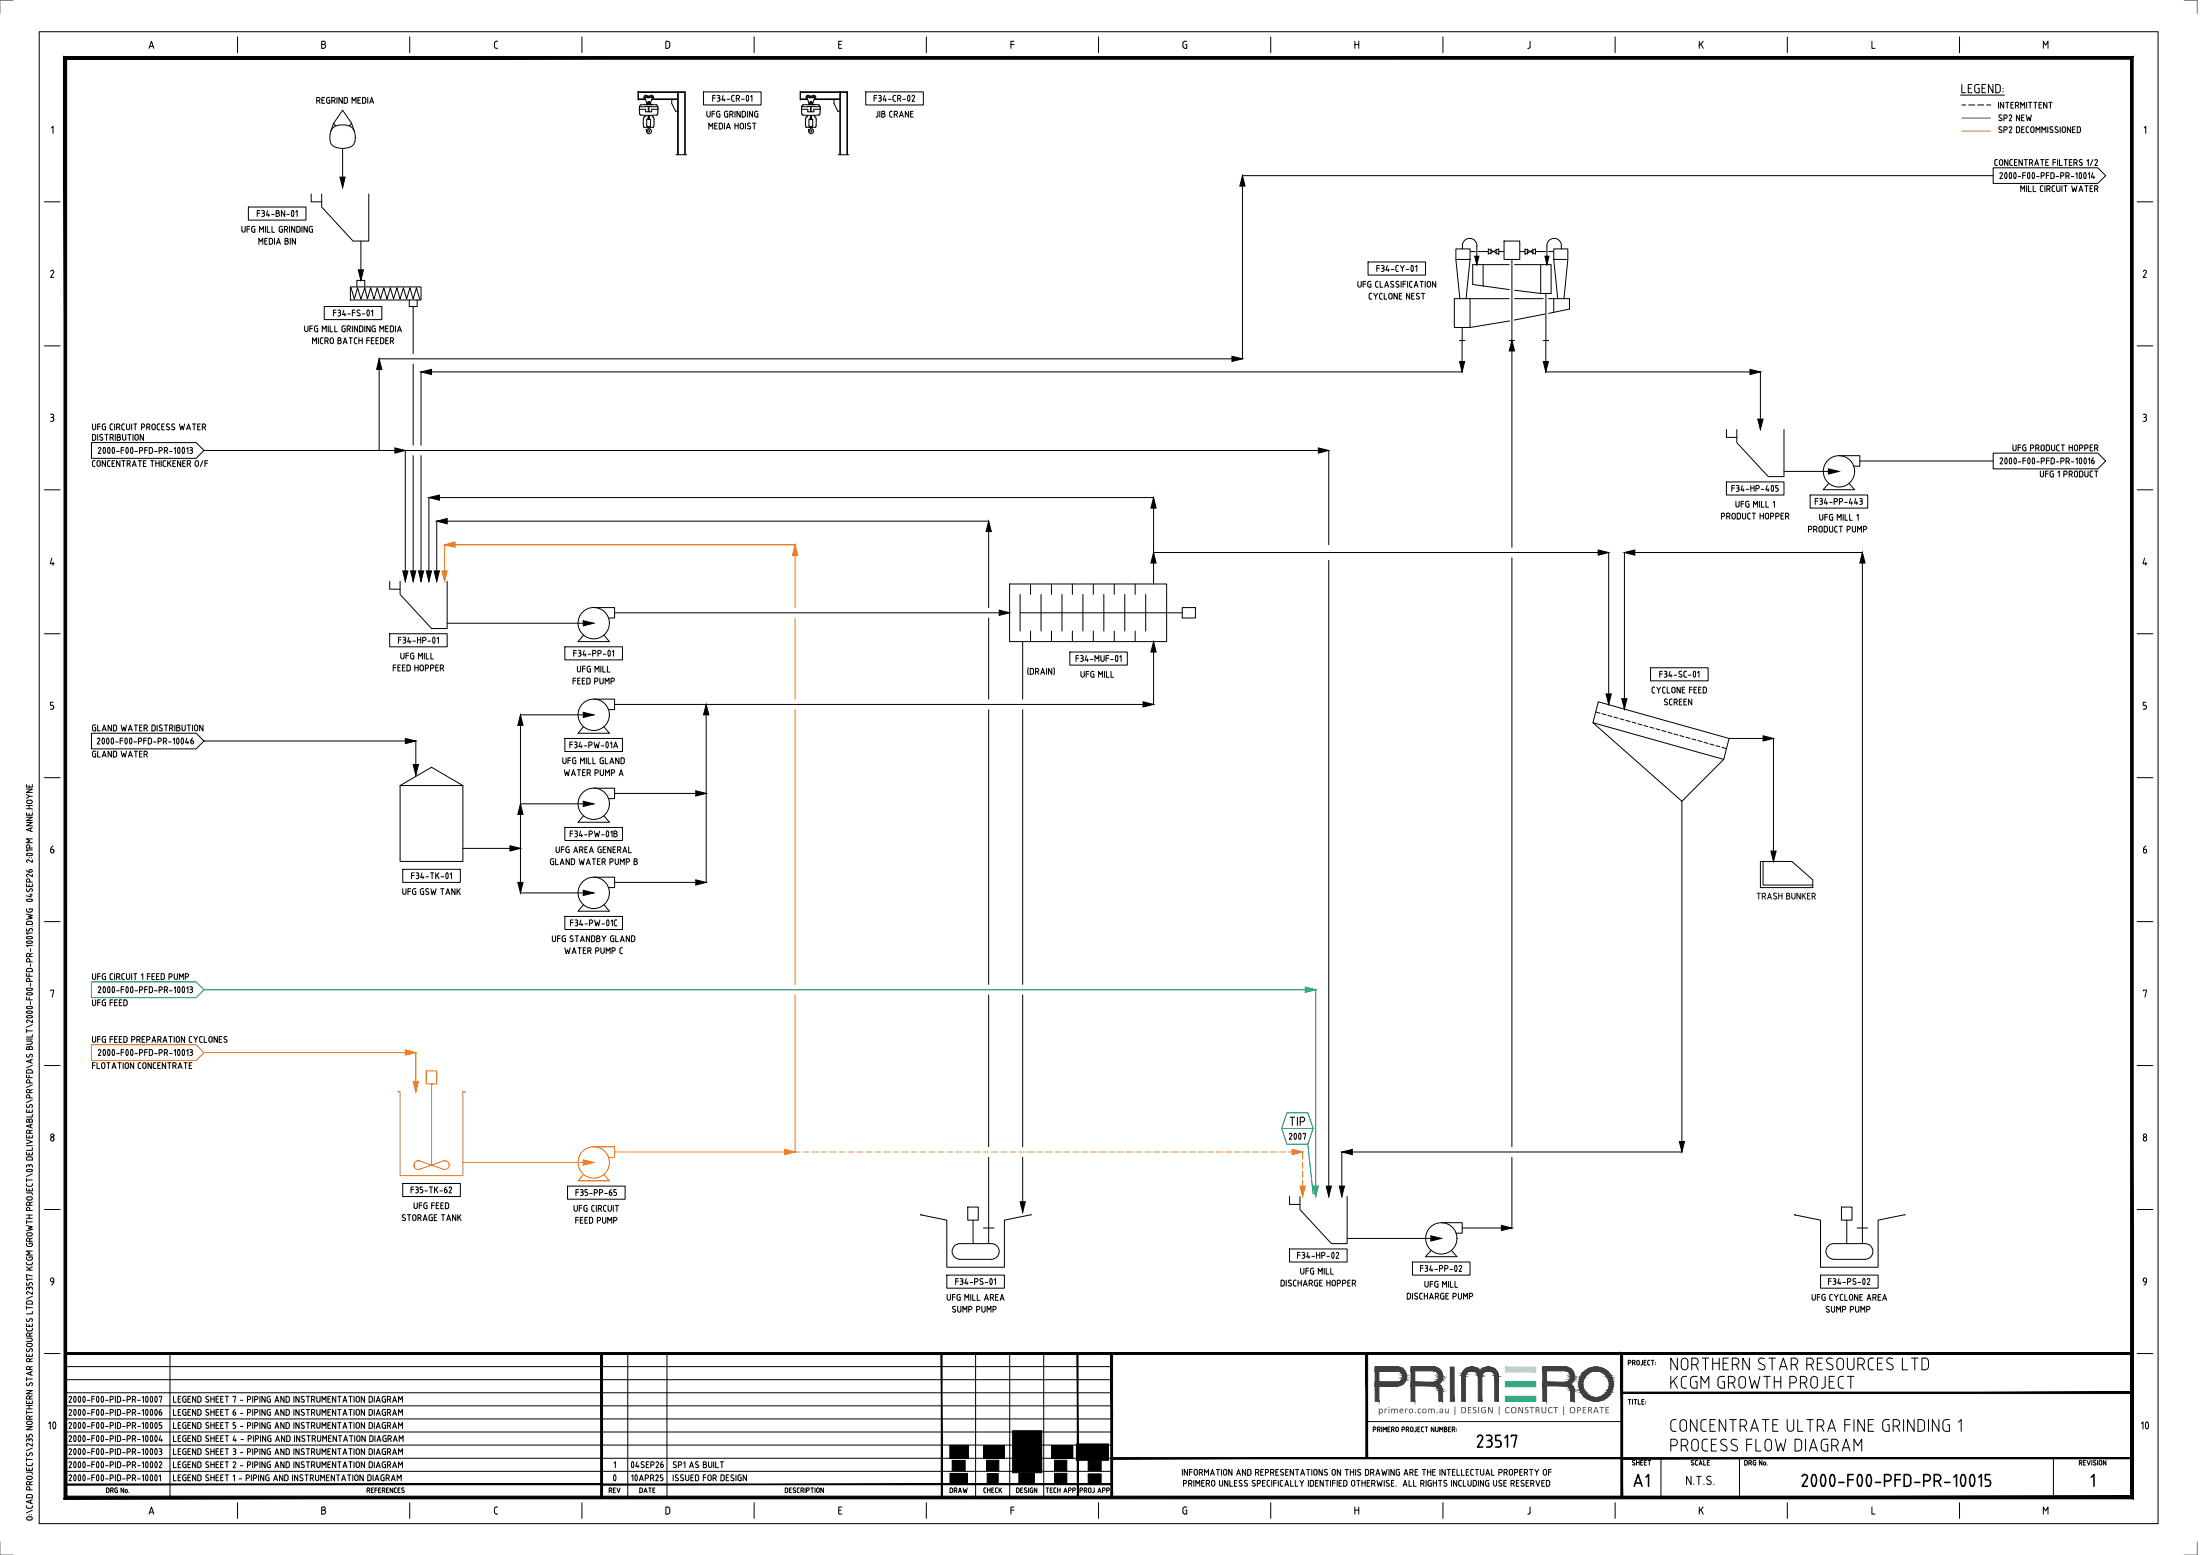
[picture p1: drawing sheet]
<svg xmlns="http://www.w3.org/2000/svg" width="841mm" height="594mm" viewBox="0 0 841 594" stroke-linecap="round" stroke-linejoin="round" font-family="sans-serif">
<g fill="none" stroke="#000" stroke-width=".38">
<path d="M15 12.1h810v570h-810zM244 37.8h2.4M244 35.3h15M244 35.1h18v24M244 38h2.7M244 34.9v3.3M246.3 40h-.3a.97 .97 0 0 0-1.5 .8M246.9 36.7l2.5 .2-.8 2.5-1.4-.1-.7-1.9 .4-.7M247.1 40h.1M247.2 39.1l.3 .7M247.3 37h1.3v.4h-1.3zM247.5 39.8l-.4 .1h1.7"/>
<path d="M247.5 39.7v.1M247.5 39.8v.1M247.5 36.7a.78 .78 0 0 0-1.2 0 .78 .78 0 0 0 .4 1.2M248.4 36.7a.78 .78 0 0 1 1.3 0 .78 .78 0 0 1-.4 1.2M248.5 39.8l.3 .1M248.7 39.1l-.3 .8M249.2 38h9.8M249.5 37.8h9.5M249.7 40h.3a.92 .92 0 0 1 1.4 .8M256.8 38v1.5l1.5 3h.7M259 35.1v24M259.3 35.3h2.4v23.8"/>
<path d="M259.3 35.1v24M268.9 35.1h22.1v5h-22.1zM305.9 35.3h15.2M305.9 38h2.8M305.9 35.1h18.1v24M305.9 34.9v3.3M305.9 37.8h2.5M308.3 40h-.3a.92 .92 0 0 0-1.4 .8M308.4 37.4l1.1 2M308.5 37.3l.4-.6 2.6 .2-.9 2.5h-1.1M309.1 39.8v.2M309.2 39.8l.3 .1"/>
<path d="M309.2 39.1l.3 .7M309.3 37h1.3v.4h-1.3zM309.5 36.7a.78 .78 0 0 0-1.3 0 .78 .78 0 0 0 .5 1.2M310.4 39.8v.1M310.4 39.8l.4 .1h-1.7M310.5 36.7a.78 .78 0 0 1 1.2 0 .78 .78 0 0 1-.4 1.2M310.8 39.1l-.4 .7M311.2 38h9.9M311.5 37.8h9.6M311.7 40h.3a.92 .92 0 0 1 1.4 .8M318.8 38v1.5l1.5 3h.8M321.1 35.1v24"/>
<path d="M321.3 35.1v24M321.3 35.3h2.5v23.8M331 35.1h22v5h-22zM749.5 36.3h16.7M127.3 48.9a6.3 6.3 0 0 1 7.7 .3 6.1 6.1 0 0 1-.1 6.3 6.7 6.7 0 0 1-8.2-.4 6.2 6.2 0 0 1 .6-6.2zM127.6 47.1l3.4-5 3.4 5M128.4 48.1l-.8-1-1.1 3M131 56.7v15M133.6 48.1l.8-1 1 3M244.4 41.8h2.4v.8M244.5 40.8v2.5M244.5 43.3l.1 .5 .5 .2"/>
<path d="M244.5 40.8h.1M245.9 47.1v.6M245.9 45.6v1.5M246 47.7l.2 .9M246.2 44.8l-.2 .8M246.2 48.6h.1M246.2 48.7h1.5M246.2 44.7v.1M246.3 40h3.4M246.6 44v.6l-.4 .1M246.8 40.7l-2.3 .1M246.8 42.6l.1 .1"/>
<path d="M246.9 40.7h1l-.1 2h-.9M246.9 40.7h-.1M247.3 48.2v-2.5l1.1-.2 .3 .3-.1 2.4M247.3 48.2l1 .2M247.8 45.5h.1M247.8 44.2l.1 .2M247.8 44.1v.1M247.8 48.4v.1M247.9 44.8h.1M247.9 44.8v.1M247.9 44.7h.1M247.9 44.1l.1 1.4"/>
<path d="M247.9 44.5v.5M247.9 45.1l-.1 .4M247.9 44.2h.1M247.9 44.6v.1M247.9 45.3h.1M248 45.3h.1M248 44.6v.1M248 45.1l.2 .4M248 44.5v.5M248 44.1v1.4M248 45.5h.1M248 44.8v.1"/>
<path d="M248.2 45.5h.1M248.2 48.4l.4 1M248.2 44.1v.1M248.2 44.2l-.2 .2M248.6 49.4a.98 .98 0 0 1 .2 1.3 .98 .98 0 0 1-1.2 .3 .98 .98 0 0 1-.5-1.2l.1-.4 .4 .7M248.7 48.2l-.4 .2M249.3 44v.6l.5 .2 .1 .4 .1 2.5M249.8 48.6l-2.1-.1 .5 1.3a.39 .39 0 0 1 0 .6 .39 .39 0 0 1-.6-.3M250 47.7l-.2 .9M251.4 43.7l-1.8 .3h-4.5M251.5 41.8h-2.4v.9h-.9l-.1-2 3.4 .1-.1 2.9M258.4 59.1h4.1"/>
<path d="M306.5 40.8v2.3a.6 .6 0 0 0 .6 .9h5.7M306.5 40.8l3.3-.1v1.9l-.9 .1-.1-.9h-2.3M306.5 40.8h.1M307.9 47.1l.1 .6M307.9 45.6v1.5M307.9 47.7l.3 .9M308.1 48.6h.1M308.2 44.8l-.3 .8M308.2 48.7h1.6M308.2 44.7l-.1 .1M308.3 40h3.4M308.6 44v.5l-.4 .2"/>
<path d="M309.2 50.1v-.7l.4 .7M309.3 48.2l.3 .2M309.5 45.5l1.2 .2-.1 2.5M309.5 45.5l-.3 .3 .1 2.4M309.6 48.4h.7M309.8 48.4l2 .2M309.8 48.5l.4 1.3a.4 .4 0 0 1 0 .6 .4 .4 0 0 1-.6-.3M309.8 44.1v.1M309.8 44.7v.1M309.8 45.3v.2M309.8 44.8l.1 .2M309.8 45.5h.1"/>
<path d="M309.8 44.2l.1 .2M309.9 44.1v1.4M309.9 44.8v.1M309.9 44.7h.1M309.9 44.8h.1M309.9 44.5l-.1 .2M309.9 45.1l-.1 .2M309.9 44.2h.1M309.9 44.6v.1M309.9 45.3h.1M310 45.3h.1M310 44.6v.1"/>
<path d="M310 45.1l.2 .4M310 44.5v.5M310 45.5h.1M310 44.8v.1M310 45.5h-.1M310 44.1v1.4M310.2 45.5h.1M310.2 48.4l.1 .5a1.18 1.18 0 0 1 .7 1.1 1.18 1.18 0 0 1-.8 1.1l-.7-.2-.4-.8M310.2 44.1v.1M310.2 44.2l-.2 .2M310.7 48.2l-.3 .2M311.1 40.7l2.3 .1"/>
<path d="M311.1 40.7h-1l.1 2 .9-.1M311.3 44v.5l.5 .2 .2 .5v2.5M312 47.7l-.2 .9M313.4 43.7l-.5 .3M313.5 40.8h.1M313.5 41.8h-2.4v.8M313.5 40.8v1.2M313.5 42l-.1 1.7M320.4 59.1h4.1M750 40.1h1.5M752.6 40.1h2.3M756 40.1h2.4"/>
<path d="M759.5 40.1h1.5M95 79.1h22v5h-22zM119 74.1v3h4M123 74.1v5l12 13h6v-18M762 64.1h40l3 3-3 3h-40zM762 67.1h-287v70h-330.1v35M138 92.1v15M556.6 99.1l1.5 15M562 99.1h-5.4v-4h5.4v4l-1.5 15M562.2 96.1h1.8M564.6 94v7.1M564.6 94a2.77 2.77 0 0 0-2.7-2.9 2.77 2.77 0 0 0-2.8 2.7v1.3"/>
<path d="M565 96.1h4M569 95.1v2l4-2v2zM570 95.1v2M572 95.1v2M573 96.1h2M575 92.1h6v7h-6zM578 99.1v110M581 96.1h2M583 95.1v2l4-2v2zM584 95.1v2M586 95.1v2M587 96.1h4"/>
<path d="M592 96.1h1.8M594 99.1h5.4v-4h-5.4v4l1.5 15M596.9 93.8v1.3M596.9 93.8a2.77 2.77 0 0 0-2.9-2.7 2.77 2.77 0 0 0-2.6 2.9v7.1M599.4 99.1l-1.5 15M124 117.1h22v5h-22zM133.9 109.6h27.1v5h-27.1zM134.2 110l1.3 4.2 1.2-4.2 1.3 4.2 1.4-4.2 1.1 4.2 1.2-4.2 1.3 4.2 1.2-4.2 1.3 4.2 1.2-4.2 1.3 4.2 1.2-4.2 1.3 4.2 1.2-4.2 1.3 4.2 1.2-4.2 1.2 4.2 1.3-4.2 1.2 4.2 1.3-4.2 1.2 4.2M136.4 109.6v-2.5h3v2.5M156.5 114.6v2.5h3v-2.5M157.9 117.1v18M523 100.1h22v5h-22z"/>
<path d="M562 114.1v11M567 101.1v8.1M577 114.1h-21v11h6M577 101.1h-14v7.6l14 1.9M579 114.1h11M579 101.1h14v11h-4M579 110.9l10 1.2M589 101.1v11M590.6 120l-11.7 2.3M591 112.1v18M592 114.1h8v4l-8 1.6M594 114.1v5.2"/>
<path d="M157.9 139.1v31M558 130.1h2M558.9 130.1v12h-397.9v28M559 125.1v5M577 130.1h2M577.1 122.6l-15.1 2.5M590 130.1h2M590.9 130.1v12h82.1v22M35 169.1h40l3 3-3 3h-40zM78 172.1h430v36M154.9 172.1v50M157.9 174.1v48"/>
<path d="M161 174.1v48M660 164.1v3h4M664 164.1v5l12 13h6v-18M703 174.1h8v4h-2.3M711 176.1h51M762 173.1h40l3 3-3 3h-40zM660 184.1h22v5h-22zM682 180.1h21M692 189.1h22v5h-22zM699.1 184.7l-2.1 2.4h12l-2.1-2.4M441 211.1h174v58M508 214.1v243"/>
<path d="M578 213.1v225M149 222.1v3h4M153 222.1v5l12 13h5.9v-18M164 222.1v-32h277v33M167 222.1v-23h211v33M170.9 238.1h56M226.9 232.1h8v4h-2.3M234.9 234.1h151.1M378 236.1v31M386 223.1h60v22h-60zM390 234.1h62M390 227.1v14"/>
<path d="M394 223.1v4M398 227.1v14M402 223.1v4M406 227.1v14M410 223.1v4M414 227.1v14M418 223.1v4M422 227.1v14M426 223.1v4M430 227.1v14M434 223.1v4M438 227.1v14"/>
<path d="M452 232.1h5v4h-5zM149 242.1h21.9v5h-21.9zM215.9 247.1h22.1v5h-22.1zM223.1 242.7l-2.1 2.4h12l-2.1-2.4M390.9 245.1v22M394 241.1v4M402 241.1v4M409 249.1h22v5h-22zM410 241.1v4M418 241.1v4M426 241.1v4M434 241.1v4"/>
<path d="M441 245.1v24h-206.1M631 255.1h22v5h-22zM223.1 277.7l-2.1 2.4h12l-2.1-2.4M226.9 267.1h8v4h-2.3M226.9 273.1h-27.9v68h27.9M270 269.1v68h-35.1M378 271.1v105M390.9 271.1v105M609 276.1l34 30M610 272l1.6 .5M612.4 272.7l1.5 .4M614.7 273.3l1.5 .4"/>
<path d="M617 274l1.5 .4M619.3 274.6l1.5 .4M621 270.9v-59.8h91v264M621.6 275.2l1.5 .4M623.9 275.9l1.5 .4M626.2 276.5l1.5 .5M628.4 277.2l1.6 .4M630.8 277.8l1.5 .4M633.1 278.4l1.5 .5M635.3 279.1l1.6 .4M637.6 279.7l1.5 .5M35 280.1h40l3 3-3 3h-40z"/>
<path d="M78 283.1h81v13M215.9 282.1h22.1v5h-22.1zM639.9 280.4l1.5 .4M642.2 281l1.5 .4M644.5 281.7l1.5 .4M646.8 282.3l1.5 .4M649.1 282.9l1.5 .5M651.4 283.6l1.5 .4M653.7 284.2l1.5 .5M656 284.9l1.5 .4M658.3 285.5l1.6 .5M661 282.1l-50-14-2 8 50 14"/>
<path d="M661 282.1l-2 8-16 16M661 282.1h17v47M153 300.1l12-7 12 7v29h-24v-29h24M199 307.1h27.9M215.9 316.1h22.1v5h-22.1zM223.1 311.7l-2.1 2.4h12l-2.1-2.4M226.9 301.1h8v4h-2.3M234.9 303.1h35.1M643 306.1v134h-130v17M154 332.1h22v5h-22zM177 324.1h22M226.9 335.1h8v4h-2.3"/>
<path d="M673 329.1h12l8 7v3h-20zM674 329.1v9h19M215.9 350.1h22.1v5h-22.1zM223.1 345.7l-2.1 2.4h12l-2.1-2.4M378 380.1v58M390.9 380.1v58M154 452.1h22v5h-22zM217 453.2h22v4.9h-22zM378 442.1v33M390.9 442.1v21M493 457.1v3h4M497 457.1v5l12 13h6v-18"/>
<path d="M578 442.1v27.1h-19M352 464.1l9.9 2v18h22.1v-18l10-2M370 461.2h4v4.9h-4zM372 466.1v9M376 469.2h4M379 475.1h-12a2.98 2.98 0 0 0-3 3 2.98 2.98 0 0 0 3 3h12M379 475.1a2.98 2.98 0 0 1 3 3 2.98 2.98 0 0 1-3 3M493 477.2h22v4.9h-22zM515 473.1h36M547.1 477.7l-2.1 2.4h12l-2.1-2.4M551 467.1h8v4h-2.4M686 464.1l10 2v18h22v-18l10-2"/>
<path d="M699.2 475.8l1.8-.7h12a3 3 0 0 1 3 3 3 3 0 0 1-3 3h-12a2.98 2.98 0 0 1-2.8-2 2.98 2.98 0 0 1 1-3.3zM704 461.2h4v4.9h-4zM706 466.1v9M710 469.2h4M361.9 487.1h22.1v5h-22.1zM540 482.1h22v5h-22zM696 487.1h22v5h-22z"/>
<circle cx="246.9" cy="37.2" r=".15"/>
<circle cx="248" cy="39.1" r=".32"/>
<circle cx="249.1" cy="37.2" r=".15"/>
<circle cx="308.9" cy="37.2" r=".15"/>
<circle cx="310" cy="39.1" r=".32"/>
<circle cx="311.1" cy="37.2" r=".15"/>
<circle cx="703" cy="180.1" r="6"/>
<circle cx="227" cy="238.1" r="6"/>
<circle cx="227" cy="273.1" r="6"/>
<circle cx="227" cy="307.1" r="6"/>
<circle cx="227" cy="341.1" r="6"/>
<circle cx="551" cy="473.1" r="6"/>
</g>
<g fill="#000" stroke="#000" stroke-width=".38">
<path d="M130 67.7h2l-1 4zM475 67.1l1 4h-2zM136.9 103.1h2l-.9 4zM563.8 97.9h1.6l-.8 3.2zM590.6 97.9h1.6l-.8 3.2zM144.9 137.1l1.1 4h-2zM471 136.1l4 1-4 1zM578 130.1l1 4h-2zM161 142.1l4-1v2zM558 138.1h1.9l-1 4zM590 138.1h1.9l-1 4zM669 141.1l4 1-4 1z"/>
<path d="M151 171.1l3.9 1-3.9 1zM504 171.1l4 1-4 1zM672 160.1h2l-1 4zM164 190.1l4-1v2zM167 199.1l3.9-1v2zM378 199.1l1 4h-2zM441 190.1l1 4h-2zM699 179.1l4 1-4 1zM441 211.1l1 4h-2zM611 210.1l4 1-4 1zM621 211.1l4-1v2zM712 211.1l1 4h-2z"/>
<path d="M154 218.1h2l-1.1 4zM157 218.1h2l-1.1 4zM160 218.1h2l-1 4zM162.9 218.1h2.1l-1 4zM165.9 218.1h2.1l-1 4zM223 237.1l3.9 1-3.9 1zM382 233.1l4 1-4 1zM441 245.1l1 4h-2zM199 273.1l.9 4h-1.9zM223 272.1l3.9 1-3.9 1zM270 269.1l1 4h-2.1zM437 268.1l4 1-4 1z"/>
<path d="M614 265.1h2l-1 4zM620 266.9h2l-1 4zM157.9 292.1h2.1l-1 4zM154.9 282.1l4.1 1-4.1 1zM674 281.1l4 1-4 1zM199 307.1l.9 4h-1.9zM223 306.1l3.9 1-3.9 1zM266 302.1l4 1-4 1zM194.9 323.1l4.1 1-4.1 1zM266 336.1l4 1-4 1zM677 325.1h2l-1 4zM198 337.1h1.9l-.9 4z"/>
<path d="M223 340.1l3.9 1-3.9 1zM507 453.2h2l-1 3.9zM512 453.2h2l-1 3.9zM513 440.1l4-1v2zM642 436.1h2l-1 4zM390 459.1h2l-1.1 4zM547 472.1l4 1-4 1zM574 468.1l4 1.1-4 .9z"/>
</g>
<g fill="#000">
<circle cx="247.1" cy="40" r=".19"/>
<circle cx="247.2" cy="39.8" r=".19"/>
<circle cx="248.8" cy="39.8" r=".19"/>
<circle cx="248.8" cy="40" r=".19"/>
<circle cx="248.9" cy="40" r=".19"/>
<circle cx="309.1" cy="40" r=".19"/>
<circle cx="309.2" cy="39.8" r=".19"/>
<circle cx="310.8" cy="39.8" r=".19"/>
<circle cx="310.8" cy="39.9" r=".19"/>
<circle cx="310.8" cy="40" r=".19"/>
<circle cx="310.9" cy="40" r=".19"/>
<circle cx="577.1" cy="130.1" r=".19"/>
<circle cx="352" cy="464.1" r=".19"/>
<circle cx="394" cy="464.1" r=".19"/>
<circle cx="686" cy="464.1" r=".19"/>
<circle cx="728" cy="464.1" r=".19"/>
</g>
<g fill="none" stroke="#ec6e0e" stroke-width=".38">
<path d="M170 222.1v-14h134v24M304 236.1v31M304 271.1v105M304 380.1v60M78 402.1l-3 3h-40v-6h40l3 3h81v15M152 417.1h1v32h24v-32h1M162.9 409.1h4.1v5h-4.1zM165 414.1h.1M165 414.1v31M226.9 438.1h8v4h-2.3M158.2 445.1h.1M158.9 443.8l.7-.3 .9 .1 9 3.1a1.67 1.67 0 0 0 2.2-1.6 1.67 1.67 0 0 0-2.2-1.5l-9.1 3.1a1.67 1.67 0 0 1-2-.8 1.67 1.67 0 0 1 .5-2.1z"/>
<path d="M165 445.1h.1M171.7 445.1h.1M177 444.1h49.9M223.1 448.7l-2.1 2.4h12l-2.1-2.4M234.9 440.1h71M307 440.1h2.3M310.4 440.1h2.4M313.9 440.1h2.3M317.3 440.1h2.3M320.8 440.1h2.2M324.2 440.1h2.3M327.6 440.1h2.3"/>
<path d="M331 440.1h2.4M334.5 440.1h2.3M337.9 440.1h2.3M341.4 440.1h2.3M344.8 440.1h2.3M348.2 440.1h2.4M351.7 440.1h2.3M355.1 440.1h2.3M358.6 440.1h2.3M362 440.1h2.3M365.4 440.1h2.3M368.9 440.1h2.3"/>
<path d="M372.3 440.1h2.3M375.8 440.1h2.3M379.2 440.1h2.3M382.6 440.1h2.3M386.1 440.1h2.3M389.5 440.1h2.3M392.9 440.1h2.4M396.4 440.1h2.3M399.8 440.1h2.3M403.3 440.1h2.3M406.7 440.1h2.3M410.1 440.1h2.4"/>
<path d="M413.6 440.1h2.3M417 440.1h2.3M420.5 440.1h2.2M423.9 440.1h2.3M427.3 440.1h2.3M430.7 440.1h2.4M434.2 440.1h2.3M437.6 440.1h2.3M441.1 440.1h2.3M444.5 440.1h2.3M447.9 440.1h2.4M451.4 440.1h2.3"/>
<path d="M454.8 440.1h2.3M458.3 440.1h2.2M461.7 440.1h2.3M465.1 440.1h2.3M468.5 440.1h2.4M472 440.1h2.3M475.4 440.1h2.3M478.9 440.1h2.3M482.3 440.1h2.3M485.7 440.1h2.4M489.2 440.1h2.3M492.6 440.1h2.3"/>
<path d="M496.1 440.1h1.9v2.8M498 444v2.3M498 447.5v2.3M498 450.9v2.3M498 454.3v2.8"/>
<circle cx="227" cy="444.1" r="6"/>
</g>
<g fill="#ec6e0e" stroke="#ec6e0e" stroke-width=".38">
<path d="M497 453.2h2l-1 3.9z"/>
<path d="M494 439.1l4 1-4 1z"/>
<path d="M223 443.1l3.9 1-3.9 1z"/>
<path d="M157.9 413.1h2.1l-1 4z"/>
<path d="M154.9 401.1l4.1 1-4.1 1z"/>
<path d="M304 208.1l1 4h-2z"/>
<path d="M300 439.1l4 1-4 1z"/>
<path d="M170 208.1l3.9-1v2z"/>
<path d="M169 218.1h1.9l-.9 4z"/>
</g>
<path d="M750 45.1h11M78 378.1l-3 3h-40v-6h40l3 3h425v79M490 431.1h12l-2 6h-8l-2-6 2-6h8l2 6M500 437.1l2 19" fill="none" stroke="#00954a" stroke-width=".38"/>
<g fill="#00954a" stroke="#00954a" stroke-width=".38">
<path d="M502 453.2h2l-1 3.9z"/>
<path d="M499 377.1l4 1-4 1z"/>
</g>
<path d="M750 50.1h11" fill="none" stroke="#ff7f00" stroke-width=".38"/>
<g fill="#3f3f3f" stroke="#3f3f3f" stroke-width=".38">
<path d="M568.5 522.3h1z"/>
<path d="M609.1 522.4h2.1z"/>
<path d="M608.1 535.1h4l-.9 .2z"/>
<path d="M525.7 522.3h9.2zM525.7 522.3h9.2z"/>
<path d="M525.7 522.3l9.8 .2zM525.7 522.3l9.8 .2z"/>
<path d="M525.7 522.5l10.4 .3-.6-.3zM525.7 522.5l10.4 .3h-10.4z"/>
<path d="M525.7 522.8l10.9 .4-.5-.4zM525.7 522.8l10.9 .4h-10.9z"/>
<path d="M525.7 523.2l11.3 .5-.4-.5zM525.7 523.2l11.3 .5h-11.3z"/>
<path d="M525.7 523.7h11.3zM525.7 523.7h11.3z"/>
<path d="M534.3 523.7h2.7zM534.3 523.7h2.7z"/>
<path d="M534.6 523.7l2.4 .1zM534.6 523.7l2.4 .1z"/>
<path d="M535 523.8l2.2 .2zM535 523.8l2.2 .2z"/>
<path d="M535.3 524l2 .3-.1-.3zM535.3 524l2 .3h-1.7zM535.6 524.3h1.7zM535.6 524.3h1.7z"/>
<path d="M535.6 524.3l1.8 .3-.1-.3zM535.6 524.3l1.8 .3h-1.6z"/>
<path d="M535.8 524.6l1.7 .3-.1-.3zM535.8 524.6l1.7 .3h-1.5z"/>
<path d="M536 524.9h1.5zM536 524.9h1.5z"/>
<path d="M536 524.9l1.6 .4-.1-.4zM536 524.9l1.6 .4h-1.4z"/>
<path d="M536.2 525.3l1.4 .2v-.2zM536.2 525.3l1.4 .2h-1.4z"/>
<path d="M536.2 525.5l1.4 .2zM536.2 525.5l1.4 .2z"/>
<path d="M536.2 525.7l1.4 .3v-.3zM536.2 525.7l1.4 .3h-1.4z"/>
<path d="M536.2 526l1.4 .2zM536.2 526l1.4 .2z"/>
<path d="M536.2 526.2l1.4 .3v-.3zM536.2 526.2l1.4 .3h-1.4z"/>
<path d="M536.2 526.5l1.3 .4 .1-.4zM536.2 526.5l1.3 .4h-1.5zM536 526.9h1.5zM536 526.9h1.5z"/>
<path d="M536 526.9l1.4 .3 .1-.3zM536 526.9l1.4 .3h-1.6z"/>
<path d="M535.8 527.2l1.5 .3 .1-.3zM535.8 527.2l1.5 .3h-1.7zM535.6 527.5h1.7zM535.6 527.5h1.7z"/>
<path d="M535.6 527.5l1.6 .2 .1-.2zM535.3 527.7l.3-.2 1.6 .2z"/>
<path d="M535.3 527.7l1.7 .2 .2-.2zM535 527.9l.3-.2 1.7 .2z"/>
<path d="M535 527.9h2zM534.6 528h2.4z"/>
<path d="M534.6 528h2.4zM534.3 528h2.7z"/>
<path d="M525.7 523.7l1.4 4.3v-4.3zM525.7 523.7l1.4 4.3h-1.4z"/>
<path d="M525.7 528h11.3zM525.7 528h11.3z"/>
<path d="M525.7 528l10.9 .5 .4-.5zM525.7 528l10.9 .5h-10.9z"/>
<path d="M525.7 528.5l10.4 .4 .5-.4zM525.7 528.5l10.4 .4h-10.4z"/>
<path d="M525.7 528.9l9.8 .3 .6-.3zM525.7 528.9l9.8 .3h-9.8z"/>
<path d="M525.7 529.2h9.8zM525.7 529.2l9.2 .2z"/>
<path d="M525.7 529.4h9.2zM525.7 529.4l8.6 .1z"/>
<path d="M525.7 529.5l1.4 5.9v-5.9zM525.7 529.5l1.4 5.9h-1.4z"/>
<path d="M539.4 522.3h9.4zM539.4 522.3h9.4z"/>
<path d="M539.4 522.3l10 .2-.6-.2zM539.4 522.3l10 .2h-10z"/>
<path d="M539.4 522.5l10.6 .3-.6-.3zM539.4 522.5l10.6 .3h-10.6z"/>
<path d="M539.4 522.8l11.1 .5-.5-.5zM539.4 522.8l11.1 .5h-11.1z"/>
<path d="M539.4 523.3l11.4 .4-.3-.4zM539.4 523.3l11.4 .4h-11.4z"/>
<path d="M548.1 523.7h2.7zM548.1 523.7h2.7z"/>
<path d="M548.5 523.7l2.4 .1zM548.5 523.7l2.4 .1z"/>
<path d="M548.7 523.8h2.2zM548.7 523.8h2.2z"/>
<path d="M548.8 523.8l2.2 .2zM548.8 523.8l2.2 .2z"/>
<path d="M549.1 524l2 .3-.1-.3zM549.1 524l2 .3h-1.7z"/>
<path d="M549.4 524.3l1.8 .1zM549.4 524.3l1.8 .1z"/>
<path d="M549.5 524.4l1.7 .2zM549.5 524.4l1.7 .2z"/>
<path d="M549.7 524.6l1.6 .3-.1-.3zM549.7 524.6l1.6 .3h-1.5z"/>
<path d="M549.8 524.9l1.6 .2zM549.8 524.9l1.6 .2z"/>
<path d="M549.9 525.1l1.5 .2v-.2zM549.9 525.1l1.5 .2h-1.4z"/>
<path d="M550 525.3l1.5 .4-.1-.4zM550 525.3l1.5 .4h-1.5z"/>
<path d="M550 525.7l1.5 .1zM550 525.7l1.5 .1z"/>
<path d="M550 525.8l1.4 .2 .1-.2zM550 525.8l1.4 .2h-1.4z"/>
<path d="M550 526l1.4 .4v-.4zM550 526l1.4 .4h-1.4z"/>
<path d="M550 526.4l1.4 .1zM550 526.4l1.4 .1z"/>
<path d="M550 526.5l1.3 .4 .1-.4zM550 526.5l1.3 .4h-1.5z"/>
<path d="M549.8 526.9l1.5 .2v-.2zM549.8 526.9l1.5 .2h-1.6z"/>
<path d="M549.7 527.1h1.6zM549.7 527.1l1.5 .1z"/>
<path d="M549.7 527.2l1.4 .3 .1-.3zM549.7 527.2l1.4 .3h-1.7z"/>
<path d="M549.4 527.5l1.6 .2 .1-.2zM549.1 527.7l.3-.2 1.6 .2z"/>
<path d="M549.1 527.7h1.9zM549.1 527.7h1.9z"/>
<path d="M549.1 527.7h1.9zM548.8 527.9h2.1z"/>
<path d="M548.8 527.9h2.1zM548.5 528h2.3z"/>
<path d="M548.5 528h2.3zM548.1 528h2.7z"/>
<path d="M539.4 523.7l1.5 4.3v-4.3zM539.4 523.7l1.5 4.3h-1.5z"/>
<path d="M539.4 528l11.2 .3 .2-.3zM539.4 528l11.2 .3h-11.2z"/>
<path d="M539.4 528.3l10.7 .5 .5-.5zM539.4 528.3l10.7 .5h-10.7z"/>
<path d="M539.4 528.8l11.2 .4-.5-.4zM539.4 528.8l11.2 .4h-11.2z"/>
<path d="M539.4 529.2l11.4 .3-.2-.3zM539.4 529.2l11.4 .3h-11.4z"/>
<path d="M548.1 529.5h2.7zM548.1 529.5h2.7z"/>
<path d="M548.4 529.5l2.5 .1zM548.4 529.5l2.5 .1z"/>
<path d="M548.8 529.6l2.2 .1zM548.8 529.6l2.2 .1z"/>
<path d="M549 529.7l2 .1zM549 529.7l2 .1z"/>
<path d="M549.1 529.8l2 .2-.1-.2zM549.1 529.8l2 .2z"/>
<path d="M549.4 530l1.8 .2-.1-.2zM549.4 530l1.8 .2h-1.6z"/>
<path d="M549.6 530.2l1.6 .1zM549.6 530.2l1.6 .1z"/>
<path d="M549.7 530.3l1.6 .2-.1-.2zM549.7 530.3l1.6 .2h-1.5z"/>
<path d="M549.8 530.5l1.6 .4-.1-.4zM549.8 530.5l1.6 .4h-1.5z"/>
<path d="M549.9 530.9l1.5 .1zM549.9 530.9l1.5 .1z"/>
<path d="M550 531l1.4 .3v-.3zM550 531l1.4 .3h-1.4z"/>
<path d="M550 531.3l1.5 .3-.1-.3zM550 531.3l1.5 .3h-1.5z"/>
<path d="M550 531.6l1.5 3.8v-3.8zM550 531.6l1.5 3.8h-1.5z"/>
<path d="M539.4 529.5l1.5 5.9v-5.9zM539.4 529.5l1.5 5.9h-1.5z"/>
<path d="M554.4 522.3l1.5 13.1v-13.1zM554.4 522.3l1.5 13.1h-1.5z"/>
<path d="M562.7 522.3h.4zM562.1 522.3h1z"/>
<path d="M562.1 522.3h1.2zM562 522.3h1.3z"/>
<path d="M568.5 522.3h1.1zM568.3 522.3h1.3z"/>
<path d="M562 522.3l1.7 .1zM561.6 522.4h2.1z"/>
<path d="M568.3 522.3l1.8 .1zM567.9 522.4h2.2z"/>
<path d="M567.9 522.4h2.3zM567.7 522.4h2.5z"/>
<path d="M561.6 522.4h2.3zM561.4 522.4h2.5z"/>
<path d="M561.4 522.4l2.9 .2zM561 522.6h3.3z"/>
<path d="M567.7 522.4l2.9 .2zM567.4 522.6h3.2z"/>
<path d="M567.4 522.6l3.3 .1zM567.2 522.7h3.5z"/>
<path d="M561 522.6l3.4 .1zM560.9 522.7h3.5z"/>
<path d="M567.2 522.7l4 .2zM566.8 522.9l.4-.2 4 .2z"/>
<path d="M560.9 522.7l3.9 .2zM560.5 522.9l.4-.2 3.9 .2z"/>
<path d="M566.8 522.9l4.4 .1zM566.7 523h4.5z"/>
<path d="M560.5 522.9l4.4 .1zM560.5 522.9l4.4 .1z"/>
<path d="M560.4 523l4.9 .3-.4-.3zM560 523.3l.4-.3 4.9 .3z"/>
<path d="M566.7 523l4.9 .3-.4-.3zM566.3 523.3l.4-.3 4.9 .3z"/>
<path d="M566.3 523.3h5.4zM566.2 523.3h5.5z"/>
<path d="M560 523.3h5.4zM560 523.3h5.4z"/>
<path d="M566.2 523.3l5.9 .4-.4-.4zM566.2 523.3l5.9 .4h-6.2z"/>
<path d="M559.9 523.3l5.8 .4-.3-.4zM559.9 523.3l5.8 .4h-6.1z"/>
<path d="M565.9 523.7h6.2zM565.9 523.7h6.2z"/>
<path d="M559.6 523.7h6.1zM559.6 523.7h6.1z"/>
<path d="M569.2 523.7l2.9 .1zM569.2 523.7l2.9 .1z"/>
<path d="M565.9 523.7h2.8zM565.9 523.7l2.4 .1z"/>
<path d="M562.9 523.7l2.9 .1zM562.9 523.7l2.9 .1z"/>
<path d="M559.6 523.7h2.8zM559.5 523.8h2.5z"/>
<path d="M565.8 523.8h2.5zM565.8 523.8h2.5z"/>
<path d="M563.3 523.8h2.5zM563.3 523.8h2.5z"/>
<path d="M569.6 523.8l2.6 .1zM569.6 523.8l2.6 .1z"/>
<path d="M563.3 523.8h5zM563.3 523.8l4.6 .1z"/>
<path d="M559.5 523.8h2.5zM559.5 523.8l2.1 .1z"/>
<path d="M570.1 523.9l2.3 .2-.2-.2zM570.1 523.9l2.3 .2z"/>
<path d="M563.8 523.9l3.7 .2 .4-.2zM563.8 523.9l3.7 .2z"/>
<path d="M559.4 523.9l1.8 .2 .4-.2zM559.4 523.9l1.8 .2h-2z"/>
<path d="M570.4 524.1h2zM570.4 524.1h2z"/>
<path d="M559.2 524.1h1.9zM559.2 524.1h2z"/>
<path d="M570.5 524.1l2 .3-.1-.3zM570.5 524.1l2 .3h-1.7z"/>
<path d="M564.1 524.1l3.1 .3 .3-.3zM564.1 524.1l3.1 .3h-2.7z"/>
<path d="M559.2 524.1l1.6 .3 .3-.3zM559.2 524.1l1.6 .3h-1.7z"/>
<path d="M559.1 524.4l1.5 .3 .2-.3zM559.1 524.4l1.5 .3h-1.6z"/>
<path d="M570.8 524.4l1.8 .3-.1-.3zM570.8 524.4l1.8 .3h-1.6z"/>
<path d="M571 524.7h1.6zM571 524.7h1.6z"/>
<path d="M564.5 524.4l2.4 .3 .3-.3zM564.5 524.4l2.4 .3h-2.2z"/>
<path d="M559 524.7h1.6zM559 524.7h1.6z"/>
<path d="M571 524.7l1.8 .4-.2-.4zM571 524.7l1.8 .4h-1.6z"/>
<path d="M564.7 524.7l2 .4 .2-.4zM564.7 524.7l2 .4h-1.8z"/>
<path d="M559 524.7l1.4 .4 .2-.4zM559 524.7l1.4 .4h-1.5z"/>
<path d="M571.2 525.1l1.6 .2v-.2zM571.2 525.1l1.6 .2h-1.5z"/>
<path d="M558.9 525.1l1.4 .2 .1-.2zM558.9 525.1l1.4 .2h-1.5z"/>
<path d="M571.3 525.3l1.5 .2v-.2zM571.3 525.3l1.5 .2h-1.4z"/>
<path d="M564.9 525.1l1.6 .4 .2-.4zM564.9 525.1l1.6 .4h-1.4z"/>
<path d="M558.8 525.3l1.4 .2 .1-.2zM558.8 525.3l1.4 .2h-1.4z"/>
<path d="M571.4 525.5l1.5 .4-.1-.4zM571.4 525.5l1.5 .4h-1.5z"/>
<path d="M565.1 525.5l1.4 .4v-.4zM565.1 525.5l1.4 .4h-1.4z"/>
<path d="M558.8 525.5l1.4 .4v-.4zM558.8 525.5l1.4 .4h-1.4z"/>
<path d="M571.4 525.9l1.5 9.5v-9.5zM571.4 525.9l1.5 9.5h-1.5z"/>
<path d="M565.1 525.9l1.4 9.5v-9.5zM565.1 525.9l1.4 9.5h-1.4z"/>
<path d="M558.8 525.9l1.4 9.5v-9.5zM558.8 525.9l1.4 9.5h-1.4z"/>
<path d="M609.1 522.4l3 .2zM608.1 522.6l1-.2 3 .2z"/>
<path d="M608.1 522.6l5 .4-1-.4zM607.1 523l1-.4 5 .4z"/>
<path d="M607.1 523l6.9 .5-.9-.5zM606.3 523.5l.8-.5 6.9 .5z"/>
<path d="M606.3 523.5l7.9 .2-.2-.2zM606.3 523.5l7.9 .2h-8.1z"/>
<path d="M610.2 523.7l4.1 .1zM610.2 523.7l4.1 .1z"/>
<path d="M606.1 523.7h4.1zM606 523.8h3.3z"/>
<path d="M611 523.8l3.6 .2-.3-.2zM611 523.8l3.6 .2h-2.7z"/>
<path d="M606 523.8l2.4 .2 .9-.2zM606 523.8l2.4 .2h-2.7z"/>
<path d="M611.9 524l2.9 .2zM611.9 524l2.9 .2z"/>
<path d="M605.7 524h2.7zM605.5 524.2h2.5z"/>
<path d="M612.3 524.2l2.6 .2-.1-.2zM612.3 524.2l2.6 .2z"/>
<path d="M605.5 524.2l2.1 .2 .4-.2zM605.5 524.2l2.1 .2h-2.3z"/>
<path d="M612.7 524.4l2.7 .5-.5-.5zM612.7 524.4l2.7 .5h-2z"/>
<path d="M605.3 524.4l1.5 .5 .8-.5zM605.3 524.4l1.5 .5h-1.9z"/>
<path d="M613.4 524.9h2zM613.4 524.9h2z"/>
<path d="M604.9 524.9h1.9zM604.8 524.9h2z"/>
<path d="M613.5 524.9l2.3 .6-.4-.6zM613.5 524.9l2.3 .6h-1.8z"/>
<path d="M604.8 524.9l1.4 .6 .6-.6zM604.8 524.9l1.4 .6h-1.7z"/>
<path d="M614 525.5l1.9 .3-.1-.3zM614 525.5l1.9 .3h-1.6z"/>
<path d="M604.5 525.5l1.5 .3 .2-.3zM604.5 525.5l1.5 .3h-1.7z"/>
<path d="M614.3 525.8l1.8 .5-.2-.5zM614.3 525.8l1.8 .5h-1.5z"/>
<path d="M604.3 525.8l1.4 .5 .3-.5zM604.3 525.8l1.4 .5h-1.6z"/>
<path d="M614.6 526.3l1.8 .5-.3-.5zM614.6 526.3l1.8 .5h-1.6z"/>
<path d="M604.1 526.3l1.4 .5 .2-.5zM604.1 526.3l1.4 .5h-1.6z"/>
<path d="M614.8 526.8l1.6 .3v-.3zM614.8 526.8l1.6 .3h-1.5z"/>
<path d="M603.9 526.8l1.4 .3 .2-.3zM603.9 526.8l1.4 .3h-1.5z"/>
<path d="M614.9 527.1l1.7 .7-.2-.7zM614.9 527.1l1.7 .7h-1.5z"/>
<path d="M603.8 527.1l1.3 .7 .2-.7zM603.8 527.1l1.3 .7h-1.4z"/>
<path d="M615.1 527.8l1.5 .1zM615.1 527.8l1.5 .1z"/>
<path d="M603.7 527.8h1.4zM603.7 527.8l1.4 .1z"/>
<path d="M615.2 527.9l1.5 .9-.1-.9zM615.2 527.9l1.5 .9h-1.5z"/>
<path d="M603.6 527.9l1.4 .9 .1-.9zM603.6 527.9l1.4 .9h-1.4z"/>
<path d="M615.2 528.8l1.4 .9 .1-.9zM615.2 528.8l1.4 .9h-1.4z"/>
<path d="M603.6 528.8l1.5 .9-.1-.9zM603.6 528.8l1.5 .9h-1.5z"/>
<path d="M615.2 529.7h1.4zM615.2 529.7l1.4 .2z"/>
<path d="M603.6 529.7l1.5 .2zM603.6 529.7l1.5 .2z"/>
<path d="M615.1 529.9l1.3 .7 .2-.7zM615.1 529.9l1.3 .7h-1.5z"/>
<path d="M603.7 529.9l1.6 .7-.2-.7zM603.7 529.9l1.6 .7h-1.5z"/>
<path d="M614.9 530.6l1.5 .2v-.2zM614.9 530.6l1.5 .2h-1.6z"/>
<path d="M603.8 530.6l1.7 .2-.2-.2zM603.8 530.6l1.7 .2h-1.6z"/>
<path d="M614.8 530.8l1.3 .6 .3-.6zM614.8 530.8l1.3 .6h-1.5z"/>
<path d="M603.9 530.8l1.8 .6-.2-.6zM603.9 530.8l1.8 .6h-1.6z"/>
<path d="M614.6 531.4l1.3 .4 .2-.4zM614.6 531.4l1.3 .4h-1.6z"/>
<path d="M604.1 531.4l1.9 .4-.3-.4zM604.1 531.4l1.9 .4h-1.7z"/>
<path d="M614.3 531.8l1.5 .3 .1-.3zM614.3 531.8l1.5 .3h-1.8z"/>
<path d="M604.3 531.8l1.9 .3-.2-.3zM604.3 531.8l1.9 .3h-1.7z"/>
<path d="M614 532.1l1.4 .6 .4-.6zM613.5 532.7l.5-.6 1.4 .6z"/>
<path d="M604.5 532.1l2.3 .6-.6-.6zM604.5 532.1l2.3 .6h-2z"/>
<path d="M613.5 532.7h1.9zM613.5 532.7h1.9z"/>
<path d="M604.8 532.7h2zM604.8 532.7h2z"/>
<path d="M613.4 532.7l1.5 .5 .5-.5zM612.7 533.2l.7-.5 1.5 .5z"/>
<path d="M604.9 532.7l2.7 .5-.8-.5zM604.9 532.7l2.7 .5h-2.3z"/>
<path d="M612.7 533.2l2.1 .3 .1-.3zM612.3 533.5l.4-.3 2.1 .3z"/>
<path d="M605.3 533.2l2.7 .3zM605.3 533.2l2.7 .3h-2.5z"/>
<path d="M612.3 533.5h2.5zM611.9 533.6h2.7z"/>
<path d="M605.5 533.5l2.9 .1zM605.5 533.5l2.9 .1z"/>
<path d="M611.9 533.6l2.4 .3 .3-.3zM611 533.9l.9-.3 2.4 .3z"/>
<path d="M605.7 533.6l3.6 .3zM605.7 533.6l3.6 .3h-3.3z"/>
<path d="M611 533.9h3.3zM610.2 533.9h4z"/>
<path d="M606 533.9h4.2zM606 533.9h4.2z"/>
<path d="M606.1 533.9l7.9 .2 .2-.2zM606.1 533.9l7.9 .2h-7.7z"/>
<path d="M606.3 534.1l6.8 .5 .9-.5zM606.3 534.1l6.8 .5h-6z"/>
<path d="M607.1 534.6l5 .5 1-.5zM607.1 534.6l5 .5h-4z"/>
<path d="M608.1 535.1l3.1 .2zM609.1 535.3h2.1z"/>
<path d="M589.8 522.3h9.3zM589.8 522.3h9.3z"/>
<path d="M589.8 522.3l9.9 .2-.6-.2zM589.8 522.3l9.9 .2h-9.9z"/>
<path d="M589.8 522.5l10.5 .3-.6-.3zM589.8 522.5l10.5 .3h-10.5z"/>
<path d="M589.8 522.8l11 .5-.5-.5zM589.8 522.8l11 .5h-11z"/>
<path d="M589.8 523.3l11.4 .4-.4-.4zM589.8 523.3l11.4 .4h-11.4z"/>
<path d="M598.5 523.7h2.7zM598.5 523.7h2.7z"/>
<path d="M598.8 523.7l2.5 .1zM598.8 523.7l2.5 .1z"/>
<path d="M599.1 523.8h2.2zM599.1 523.8h2.2z"/>
<path d="M599.2 523.8l2.1 .2zM599.2 523.8l2.1 .2z"/>
<path d="M599.5 524l2 .3-.2-.3zM599.5 524l2 .3h-1.7z"/>
<path d="M599.8 524.3l1.8 .1zM599.8 524.3l1.8 .1z"/>
<path d="M599.9 524.4l1.7 .2zM599.9 524.4l1.7 .2z"/>
<path d="M600 524.6l1.7 .3-.1-.3zM600 524.6l1.7 .3h-1.5z"/>
<path d="M600.2 524.9l1.6 .2zM600.2 524.9l1.6 .2z"/>
<path d="M600.3 525.1l1.5 .2v-.2zM600.3 525.1l1.5 .2h-1.5z"/>
<path d="M600.3 525.3l1.6 .4-.1-.4zM600.3 525.3l1.6 .4h-1.5z"/>
<path d="M600.4 525.7l1.5 .1zM600.4 525.7l1.5 .1z"/>
<path d="M600.4 525.8l1.5 .2v-.2zM600.4 525.8l1.5 .2h-1.5z"/>
<path d="M600.4 526l1.4 .4 .1-.4zM600.4 526l1.4 .4h-1.4z"/>
<path d="M600.4 526.4l1.4 .1zM600.4 526.4l1.4 .1z"/>
<path d="M600.3 526.5l1.4 .4 .1-.4zM600.3 526.5l1.4 .4h-1.5z"/>
<path d="M600.2 526.9l1.4 .2 .1-.2zM600.2 526.9l1.4 .2h-1.5z"/>
<path d="M600.1 527.1h1.5zM600.1 527.1l1.5 .1z"/>
<path d="M600 527.2l1.5 .3 .1-.3zM600 527.2l1.5 .3h-1.7z"/>
<path d="M599.8 527.5l1.6 .2 .1-.2zM599.5 527.7l.3-.2 1.6 .2z"/>
<path d="M599.5 527.7h1.9zM599.5 527.7h1.9z"/>
<path d="M599.5 527.7h1.9zM599.2 527.9h2.1z"/>
<path d="M599.2 527.9h2.1zM598.8 528h2.4z"/>
<path d="M598.8 528h2.4zM598.5 528h2.7z"/>
<path d="M589.8 523.7l1.4 4.3v-4.3zM589.8 523.7l1.4 4.3h-1.4z"/>
<path d="M589.8 528l11.2 .3 .2-.3zM589.8 528l11.2 .3h-11.2z"/>
<path d="M589.8 528.3l10.7 .5 .5-.5zM589.8 528.3l10.7 .5h-10.7z"/>
<path d="M589.8 528.8l11.2 .4-.5-.4zM589.8 528.8l11.2 .4h-11.2z"/>
<path d="M589.8 529.2l11.4 .3-.2-.3zM589.8 529.2l11.4 .3h-11.4z"/>
<path d="M598.5 529.5h2.7zM598.5 529.5h2.7z"/>
<path d="M598.8 529.5l2.5 .1zM598.8 529.5l2.5 .1z"/>
<path d="M599.1 529.6l2.2 .1zM599.1 529.6l2.2 .1z"/>
<path d="M599.4 529.7l1.9 .1zM599.4 529.7l1.9 .1z"/>
<path d="M599.4 529.8l2.1 .2-.2-.2zM599.4 529.8l2.1 .2z"/>
<path d="M599.7 530l1.9 .2-.1-.2zM599.7 530l1.9 .2h-1.6z"/>
<path d="M600 530.2l1.6 .1zM600 530.2l1.6 .1z"/>
<path d="M600 530.3l1.7 .2-.1-.2zM600 530.3l1.7 .2h-1.5z"/>
<path d="M600.2 530.5l1.6 .4-.1-.4zM600.2 530.5l1.6 .4h-1.5z"/>
<path d="M600.3 530.9l1.5 .1zM600.3 530.9l1.5 .1z"/>
<path d="M600.3 531l1.5 .3v-.3zM600.3 531l1.5 .3h-1.4z"/>
<path d="M600.4 531.3l1.5 .3-.1-.3zM600.4 531.3l1.5 .3h-1.5z"/>
<path d="M600.4 531.6l1.5 3.8v-3.8zM600.4 531.6l1.5 3.8h-1.5z"/>
<path d="M589.8 529.5l1.4 5.9v-5.9zM589.8 529.5l1.4 5.9h-1.4z"/>
</g>
<path d="M575.5 533.5l11.6 1.9v-1.9zM575.5 533.5l11.6 1.9h-11.6z" fill="#007bc2" stroke="#007bc2" stroke-width=".38"/>
<path d="M575.5 522.3l11.6 1.9v-1.9zM575.5 522.3l11.6 1.9h-11.6z" fill="#9ad3f4" stroke="#9ad3f4" stroke-width=".38"/>
<path d="M575.5 527.9l11.6 1.9v-1.9zM575.5 527.9l11.6 1.9h-11.6z" fill="#00a8e6" stroke="#00a8e6" stroke-width=".38"/>
<g fill="none" stroke="#3f3f3f" stroke-width=".38">
<circle cx="610.2" cy="528.8" r="6.5"/>
<circle cx="610.2" cy="528.8" r="5.1"/>
</g>
<g fill="#3f3f3f">
<path d="M611.4 537.6h1.8l-.7 .2-.1 2.1h-.2v-2.1h-.7z"/>
<path d="M613.8 537.6h1.3v.2h-1v.7l.8 .1v.2h-.8v.9h1v.2l-1.4-.1z"/>
<path d="M607.1 537.6l.7-.1 .7 .3v.6l-.4 .3 .6 1.2h-.3l-.6-1h-.4v1h-.3zM607.4 537.8v.8l.8-.1-.1-.6z"/>
<path d="M609.9 537.6h.4l.8 2.3h-.3l-.2-.6h-1l-.2 .6h-.3zM610.1 537.9l-.4 1.1h.8z"/>
</g>
<g fill="#000" stroke="#000" stroke-width=".38">
<path d="M363.1 552.2h7.1v5h-7.1zM376 552.2h7.9v4.9h-7.9zM402.1 552.2h8v4.9h-8zM411.5 551.7h12.2v6.2h-12.2zM363.2 562.9h6.7v4h-6.7zM364 558h5v3.9h-5zM377.1 557.9h4.7v4.1h-4.7zM377.4 563h4.2v3.9h-4.2zM387.1 546.6h11.1v16.1h-11.1zM389.5 563h5.9v3.9h-5.9zM389.5 558h5.9v3.9h-5.9zM403.1 562.9h4.7v4.1h-4.7z"/>
<path d="M403.1 557.9h4.7v4.1h-4.7zM416 563.1h4.9v3.8h-4.9zM416 558.1h4.9v3.8h-4.9z"/>
<path d="M25 516.7v.8l790-.8zM25 517.5l790-.8v.8z"/>
<path d="M229.6 517.1l.7 55v-55zM229.6 517.1l.7 55h-.7z"/>
<path d="M359.8 517.1l.3 55v-55zM359.8 517.1l.3 55h-.3z"/>
<path d="M411.8 517.1l.3 55v-55zM411.8 517.1l.3 55h-.3z"/>
<path d="M424.6 517.1l.7 55v-55zM424.6 517.1l.7 55h-.7z"/>
<path d="M522.1 517.1l.7 40v-40zM522.1 517.1l.7 40h-.7z"/>
<path d="M619.6 516.7l.7 .8 195-.8zM620.3 517.5l195-.8-.7 .8zM815.3 516.7l-.7 .8 .7 54.9zM814.6 517.5l.7 54.9-.7-.6zM619.6 572.4h195.7l-.7-.6zM619.6 572.4l.7-.6h194.3zM619.6 516.7v55.7l.7-.6zM619.6 516.7l.7 .8v54.3z"/>
<path d="M620 531.8v.6l195-.6zM620 532.4l195-.6v.6z"/>
<path d="M425 556.9v.4l195-.4zM425 557.3l195-.4v.4z"/>
<path d="M620 556.9v.4l195-.4zM620 557.3l195-.4v.4z"/>
<path d="M25 566.9v.3l205-.3zM25 567.2l205-.3v.3z"/>
<path d="M25.5 571.6l-1 1 790-1zM24.5 572.6l790-1 1 1zM814.5 22.6v549l1 1zM815.5 21.6v551l-1-550zM25.5 22.6h789l1-1zM24.5 21.6h791l-790 1zM24.5 21.6l1 550v-549zM24.5 21.6l1 550-1 1z"/>
<path d="M230 567.2h195v-.3zM230 566.9h195l-195 .3z"/>
</g>
<g fill="none" stroke="#000" stroke-width=".38">
<path d="M90.8 14.1v6M156.6 14.1v6M222.5 14.1v6M288.3 14.1v6M354.1 14.1v6M419.9 14.1v6M485.8 14.1v6M551.6 14.1v6M617.4 14.1v6M683.3 14.1v6M749.1 14.1v6M17 77.1h6"/>
<path d="M817 77.1h6M17 132.1h6M817 132.1h6M17 187.1h6M817 187.1h6M17 242.1h6M817 242.1h6M17 297.1h6M817 297.1h6M17 352.1h6M817 352.1h6M17 407.1h6"/>
<path d="M817 407.1h6M17 462.1h6M817 462.1h6M17 517.1h6M65 517.1v55M240 517.1v55M255 517.1v55M373 517.1v55M386 517.1v55M399 517.1v55M817 517.1h6M25 522.1h400"/>
<path d="M25 527.1h400M25 532.1h400M25 537.1h400M25 542.1h400M25 547.1h400M25 552.1h400M25 557.1h400M522.5 543.1h97.5M635 557.1v15M665 557.1v15M785 557.1v15M25 562.1h400"/>
<path d="M90.8 574.1v6M156.6 574.1v6M222.5 574.1v6M288.3 574.1v6M354.1 574.1v6M419.9 574.1v6M485.8 574.1v6M551.6 574.1v6M617.4 574.1v6M683.3 574.1v6M749.1 574.1v6"/>
</g>
<path d="M5 .1h-5v5M835 .1h5v5M0 589.1v5h5M840 589.1v5h-5" fill="none" stroke="#767676" stroke-width=".38"/>
<g font-size="7">
<text x="638" y="523.6">NORTHERN STAR RESOURCES LTD</text>
<text x="638" y="530.6">KCGM GROWTH PROJECT</text>
<text x="638" y="547.1">CONCENTRATE ULTRA FINE GRINDING 1</text>
<text x="564" y="553.1">23517</text>
<text x="638" y="554.6">PROCESS FLOW DIAGRAM</text>
<text x="624" y="568.1">A1</text>
<text x="688.2" y="568.1">2000-F00-PFD-PR-10015</text>
<text x="798.7" y="568.1">1</text>
</g>
<g font-size="4.9">
<text x="749.5" y="35.6">LEGEND:</text>
<text x="492.6" y="430.1">TIP</text>
<text x="644.2" y="567.4">N.T.S.</text>
</g>
<g font-size="4.2">
<text x="56.6" y="18.6">A</text>
<text x="122.5" y="18.6">B</text>
<text x="188.6" y="18.6">C</text>
<text x="254.1" y="18.6">D</text>
<text x="320.2" y="18.6">E</text>
<text x="386" y="18.6">F</text>
<text x="451.7" y="18.6">G</text>
<text x="517.5" y="18.6">H</text>
<text x="583.6" y="18.6">J</text>
<text x="649.1" y="18.6">K</text>
<text x="715.1" y="18.6">L</text>
<text x="780.7" y="18.6">M</text>
<text x="19.2" y="51.1">1</text>
<text x="819.2" y="51.1">1</text>
<text x="18.9" y="106.1">2</text>
<text x="818.9" y="106.1">2</text>
<text x="18.9" y="161.1">3</text>
<text x="818.9" y="161.1">3</text>
<text x="18.8" y="216.1">4</text>
<text x="818.8" y="216.1">4</text>
<text x="18.9" y="271.1">5</text>
<text x="818.9" y="271.1">5</text>
<text x="18.9" y="326.1">6</text>
<text x="818.9" y="326.1">6</text>
<text x="18.9" y="381.1">7</text>
<text x="818.9" y="381.1">7</text>
<text x="18.9" y="436.1">8</text>
<text x="818.9" y="436.1">8</text>
<text x="18.9" y="491.1">9</text>
<text x="818.9" y="491.1">9</text>
<text x="18.2" y="546.1">10</text>
<text x="818.2" y="546.1">10</text>
<text x="56.6" y="578.6">A</text>
<text x="122.5" y="578.6">B</text>
<text x="188.6" y="578.6">C</text>
<text x="254.1" y="578.6">D</text>
<text x="320.2" y="578.6">E</text>
<text x="386" y="578.6">F</text>
<text x="451.7" y="578.6">G</text>
<text x="517.5" y="578.6">H</text>
<text x="583.6" y="578.6">J</text>
<text x="649.1" y="578.6">K</text>
<text x="715.1" y="578.6">L</text>
<text x="780.7" y="578.6">M</text>
</g>
<text font-size="3.8" fill="#3f3f3f" x="526.8" y="539.9">primero.com.au | DESIGN | CONSTRUCT | OPERATE</text>
<g font-size="3.5">
<text x="120.7" y="39.6">REGRIND MEDIA</text>
<text x="272.1" y="38.8">F34-CR-01</text>
<text x="333.8" y="38.8">F34-CR-02</text>
<text x="763.6" y="41.5">INTERMITTENT</text>
<text x="269.8" y="44.9">UFG GRINDING</text>
<text x="334.5" y="44.9">JIB CRANE</text>
<text x="763.7" y="46.3">SP2 NEW</text>
<text x="270.6" y="49.4">MEDIA HOIST</text>
<text x="763.7" y="50.8">SP2 DECOMMISSIONED</text>
<text x="762.2" y="63.3">CONCENTRATE FILTERS 1/2</text>
<text x="764.2" y="68.3">2000-F00-PFD-PR-10014</text>
<text x="772.1" y="73.3">MILL CIRCUIT WATER</text>
<text x="98" y="82.8">F34-BN-01</text>
<text x="92.1" y="88.9">UFG MILL GRINDING</text>
<text x="98.6" y="93.4">MEDIA BIN</text>
<text x="526" y="103.8">F34-CY-01</text>
<text x="518.7" y="109.9">UFG CLASSIFICATION</text>
<text x="523" y="114.4">CYCLONE NEST</text>
<text x="127.1" y="120.8">F34-FS-01</text>
<text x="116.1" y="126.9">UFG MILL GRINDING MEDIA</text>
<text x="119.1" y="131.4">MICRO BATCH FEEDER</text>
<text x="35" y="164.4">UFG CIRCUIT PROCESS WATER</text>
<text x="35" y="168.4">DISTRIBUTION</text>
<text x="37.2" y="173.4">2000-F00-PFD-PR-10013</text>
<text x="769.1" y="172.4">UFG PRODUCT HOPPER</text>
<text x="35" y="178.4">CONCENTRATE THICKENER O/F</text>
<text x="764.2" y="177.3">2000-F00-PFD-PR-10016</text>
<text x="779.6" y="182.3">UFG 1 PRODUCT</text>
<text x="661.7" y="187.8">F34-HP-405</text>
<text x="663.2" y="193.9">UFG MILL 1</text>
<text x="693.5" y="192.8">F34-PP-443</text>
<text x="657.7" y="198.4">PRODUCT HOPPER</text>
<text x="691" y="203.4">PRODUCT PUMP</text>
<text x="695.2" y="198.9">UFG MILL 1</text>
<text x="152" y="245.8">F34-HP-01</text>
<text x="152.8" y="251.9">UFG MILL</text>
<text x="218.9" y="250.8">F34-PP-01</text>
<text x="149.9" y="256.5">FEED HOPPER</text>
<text x="220.3" y="256.9">UFG MILL</text>
<text x="392.5" y="257.7">(DRAIN)</text>
<text x="411" y="252.8">F34-MUF-01</text>
<text x="218.7" y="261.5">FEED PUMP</text>
<text x="412.8" y="258.9">UFG MILL</text>
<text x="634.1" y="258.8">F34-SC-01</text>
<text x="631.2" y="264.9">CYCLONE FEED</text>
<text x="635.8" y="269.5">SCREEN</text>
<text x="35" y="279.4">GLAND WATER DISTRIBUTION</text>
<text x="36.8" y="284.4">2000-F00-PFD-PR-10046</text>
<text x="217.5" y="285.8">F34-PW-01A</text>
<text x="35" y="289.4">GLAND WATER</text>
<text x="214.8" y="291.9">UFG MILL GLAND</text>
<text x="215.3" y="296.4">WATER PUMP A</text>
<text x="217.6" y="319.8">F34-PW-01B</text>
<text x="212.2" y="325.9">UFG AREA GENERAL</text>
<text x="157" y="335.8">F34-TK-01</text>
<text x="210" y="330.5">GLAND WATER PUMP B</text>
<text x="153.6" y="341.9">UFG GSW TANK</text>
<text x="217.7" y="353.8">F34-PW-01C</text>
<text x="210.8" y="359.9">UFG STANDBY GLAND</text>
<text x="215.6" y="364.5">WATER PUMP C</text>
<text x="35" y="374.4">UFG CIRCUIT 1 FEED PUMP</text>
<text x="37.2" y="379.4">2000-F00-PFD-PR-10013</text>
<text x="35" y="384.4">UFG FEED</text>
<text x="35" y="398.4">UFG FEED PREPARATION CYCLONES</text>
<text x="37.2" y="403.4">2000-F00-PFD-PR-10013</text>
<text x="35" y="408.4">FLOTATION CONCENTRATE</text>
<text x="492.5" y="435.4">2007</text>
<text x="156.8" y="455.9">F35-TK-62</text>
<text x="157.9" y="461.9">UFG FEED</text>
<text x="219.8" y="456.9">F35-PP-65</text>
<text x="153.4" y="466.5">STORAGE TANK</text>
<text x="219.1" y="462.9">UFG CIRCUIT</text>
<text x="219.7" y="467.5">FEED PUMP</text>
<text x="495.6" y="480.9">F34-HP-02</text>
<text x="542.6" y="485.9">F34-PP-02</text>
<text x="365" y="490.9">F34-PS-01</text>
<text x="489.3" y="491.5">DISCHARGE HOPPER</text>
<text x="496.9" y="486.9">UFG MILL</text>
<text x="544.4" y="491.9">UFG MILL</text>
<text x="698.7" y="490.9">F34-PS-02</text>
<text x="361.7" y="496.9">UFG MILL AREA</text>
<text x="537.6" y="496.5">DISCHARGE PUMP</text>
<text x="692.4" y="496.9">UFG CYCLONE AREA</text>
<text x="363.7" y="501.5">SUMP PUMP</text>
<text x="697.7" y="501.5">SUMP PUMP</text>
<text x="26" y="535.9">2000-F00-PID-PR-10007</text>
<text x="66" y="535.9">LEGEND SHEET 7 - PIPING AND INSTRUMENTATION DIAGRAM</text>
<text x="26" y="545.9">2000-F00-PID-PR-10005</text>
<text x="26" y="540.9">2000-F00-PID-PR-10006</text>
<text x="66" y="545.9">LEGEND SHEET 5 - PIPING AND INSTRUMENTATION DIAGRAM</text>
<text x="66" y="540.9">LEGEND SHEET 6 - PIPING AND INSTRUMENTATION DIAGRAM</text>
<text x="26" y="550.9">2000-F00-PID-PR-10004</text>
<text x="66" y="550.9">LEGEND SHEET 4 - PIPING AND INSTRUMENTATION DIAGRAM</text>
<text x="26" y="555.9">2000-F00-PID-PR-10003</text>
<text x="66" y="555.9">LEGEND SHEET 3 - PIPING AND INSTRUMENTATION DIAGRAM</text>
<text x="26" y="560.8">2000-F00-PID-PR-10002</text>
<text x="66" y="560.8">LEGEND SHEET 2 - PIPING AND INSTRUMENTATION DIAGRAM</text>
<text x="234.4" y="560.8">1</text>
<text x="240.9" y="560.8">04SEP26</text>
<text x="257" y="560.8">SP1 AS BUILT</text>
<text x="451.6" y="563.8">INFORMATION AND REPRESENTATIONS ON THIS DRAWING ARE THE INTELLECTUAL PROPERTY OF</text>
<text x="26" y="565.8">2000-F00-PID-PR-10001</text>
<text x="66" y="565.8">LEGEND SHEET 1 - PIPING AND INSTRUMENTATION DIAGRAM</text>
<text x="234.1" y="565.8">0</text>
<text x="241" y="565.8">10APR25</text>
<text x="257" y="565.8">ISSUED FOR DESIGN</text>
<text x="452" y="568">PRIMERO UNLESS SPECIFICALLY IDENTIFIED OTHERWISE. ALL RIGHTS INCLUDING USE RESERVED</text>
<text x="12.5" y="581.3" transform="rotate(-90 12.5 581.3)">O:\CAD PROJECTS\235 NORTHERN STAR RESOURCES LTD\23517 KCGM GROWTH PROJECT\03 DELIVERABLES\PR\PFD\AS BUILT\2000-F00-PFD-PR-10015.DWG 04SEP26 2:01PM ANNE.HOYNE</text>
</g>
<text font-size="3.5" fill="#1a1a1a" x="671.3" y="343.6">TRASH BUNKER</text>
<g font-size="2.8">
<text x="622.2" y="521.6">PROJECT:</text>
<text x="622.2" y="536.6">TITLE:</text>
<text x="524.7" y="547.1">PRIMERO PROJECT NUMBER:</text>
<text x="623.7" y="559.8">SHEET</text>
<text x="646.2" y="559.8">SCALE</text>
<text x="666.7" y="559.8">DRG No.</text>
<text x="794.6" y="559.8">REVISION</text>
<text x="40.4" y="570.3">DRG No.</text>
<text x="140" y="570.3">REFERENCES</text>
<text x="232.6" y="570.3">REV</text>
<text x="244.3" y="570.3">DATE</text>
<text x="299.9" y="570.3">DESCRIPTION</text>
<text x="362.9" y="570.3">DRAW</text>
<text x="375.8" y="570.3">CHECK</text>
<text x="388.3" y="570.3">DESIGN</text>
<text x="399.6" y="570.3">TECH APP</text>
<text x="412.6" y="570.3">PROJ APP</text>
</g>
</svg>
